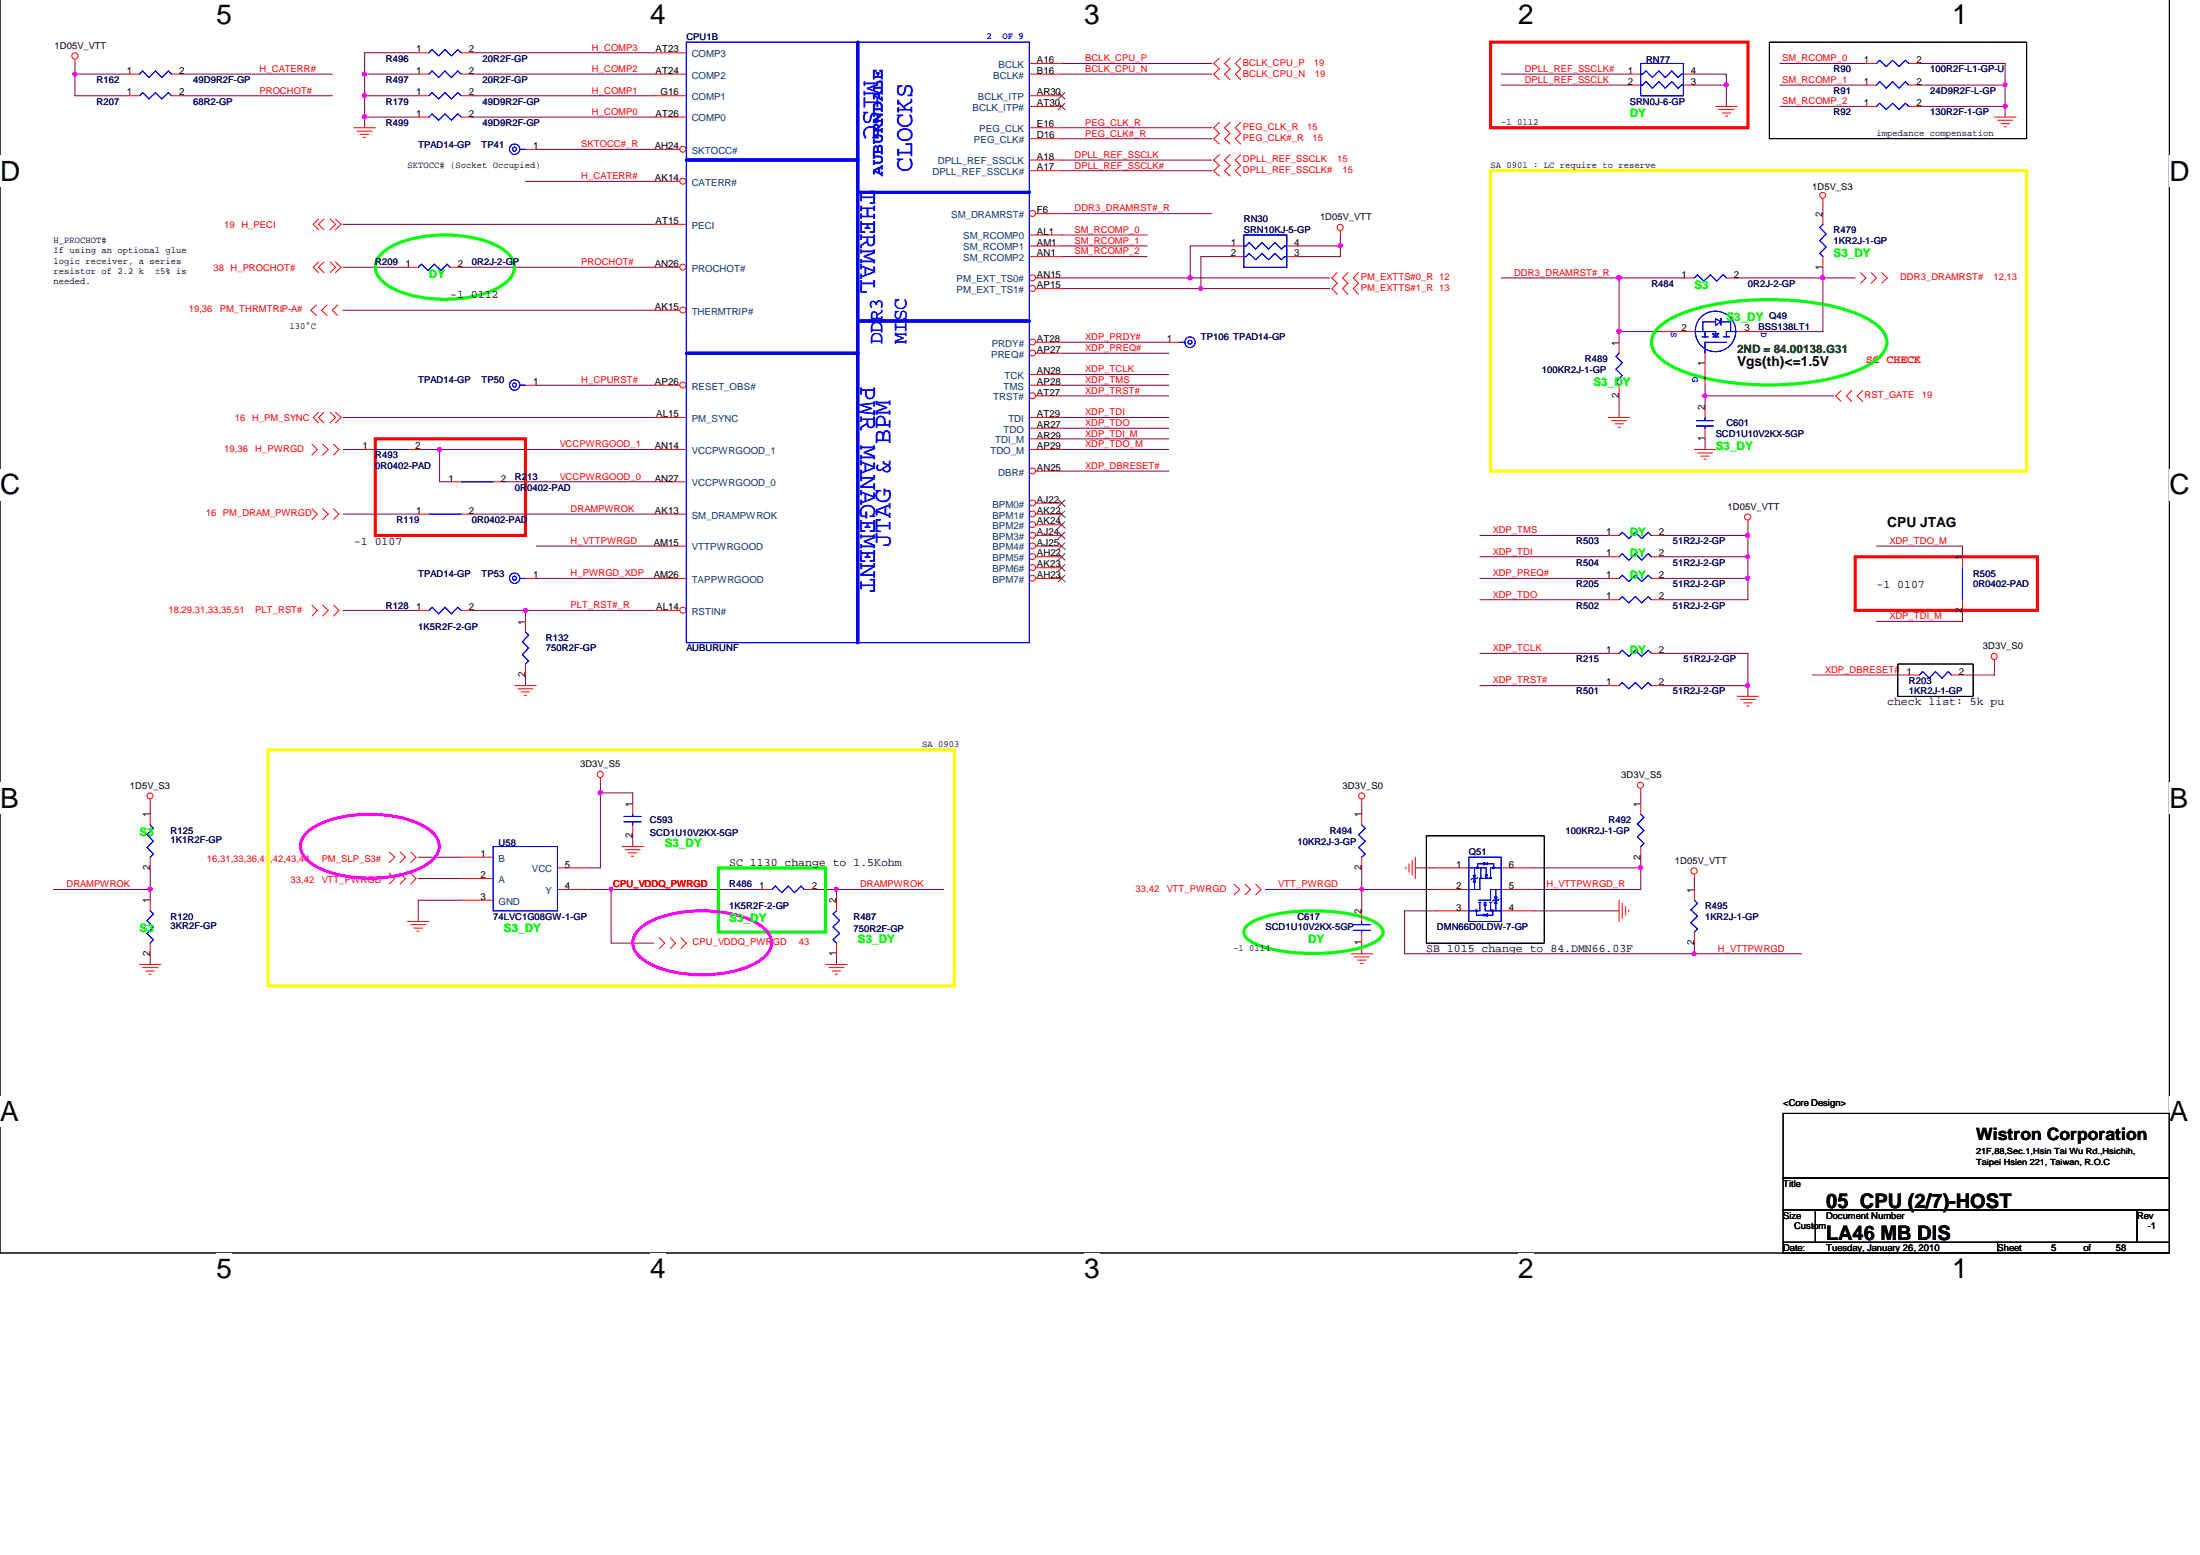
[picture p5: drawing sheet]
<svg xmlns="http://www.w3.org/2000/svg" width="297mm" height="210mm" viewBox="0 0 297 210" stroke-linecap="round" stroke-linejoin="round" font-family="sans-serif">
<path d="M0 -.1v169.2h292.9v-169.2" fill="none" stroke="#000" stroke-width=".14"/>
<g fill="#fff">
<path d="M29.3 -.1h2.1v4.2h-2.1z"/>
<path d="M29.3 169.1h2.1v4.3h-2.1z"/>
<path d="M87.8 -.1h2.1v4.2h-2.1z"/>
<path d="M87.8 169.1h2.1v4.3h-2.1z"/>
<path d="M146.4 -.1h2.1v4.2h-2.1z"/>
<path d="M146.4 169.1h2.1v4.3h-2.1z"/>
<path d="M205 -.1h2.1v4.2h-2.1z"/>
<path d="M205 169.1h2.1v4.3h-2.1z"/>
<path d="M263.6 -.1h2.1v4.2h-2.1z"/>
<path d="M263.6 169.1h2.1v4.3h-2.1z"/>
<path d="M0 21h2.8v4.2h-2.8z"/>
<path d="M292.9 21h2.8v4.2h-2.8z"/>
<path d="M0 63.3h2.8v4.2h-2.8z"/>
<path d="M292.9 63.3h2.8v4.2h-2.8z"/>
<path d="M0 105.6h2.5v4.3h-2.5z"/>
<path d="M292.9 105.6h2.5v4.3h-2.5z"/>
<path d="M0 147.9h2.5v4.3h-2.5z"/>
<path d="M292.9 147.9h2.5v4.3h-2.5z"/>
</g>
<g fill="none" stroke="#800040" stroke-width=".14">
<path d="M10.1 8.6v4.3h7.3M10.1 10h7.3M24.6 10h20.3M24.6 12.9h20.3M49.2 10h7.3M49.2 12.9h7.3M49.2 15.8h7.3M56.5 7.1h-7.3v10.1M63.7 10h24.6M63.7 7.1h24.6M63.7 12.9h24.6M63.7 15.8h24.6"/>
<path d="M143.3 17.2h20.3M143.3 8.6h20.3M143.3 10h20.3M143.3 18.7h20.3M202.7 10h17.3M202.7 11.5h17.3M228.8 10h4.3v4.4M228.8 11.5h4.3M240.3 8.6h11.6M240.3 11.5h11.6M240.3 14.4h11.6M259.2 8.6h11.5v7.2"/>
<path d="M259.2 11.5h11.5M259.2 14.4h11.5M46.3 36.1h8.7M46.3 30.3h42M62.3 36.1h26M71 24.5h17.3M72.4 20.2h15.9M143.3 33.2h11.6M143.3 21.6h20.3M143.3 23h20.3M143.3 37.5h36.2M143.3 34.6h11.6"/>
<path d="M143.3 39h36.2M143.3 28.8h20.3M143.3 31.7h11.6M166.5 33.2h-5.8v4.3M166.5 34.6h-4.4v4.4M175.2 33.2h5.8M181 31.7v2.9h-5.8M202.7 37.5h24.6M218.6 37.5v8.7M234.5 37.5h16M246.1 36.1v8.7h-7.2M246.1 27.4v1.4"/>
<path d="M46.3 56.4h42M46.3 41.9h42M72.4 52h15.9M143.3 53.4h14.5M143.3 52h14.5M143.3 59.2h14.5M143.3 56.4h14.5M143.3 46.2h14.5M143.3 50.6h14.5M143.3 57.8h14.5M143.3 47.7h14.5M218.6 53.4v3"/>
<path d="M218.6 44.8h5.8M230.2 53.4h17.4M230.2 52v2.9M230.2 59.2v1.5M46.3 60.7h2.9M46.3 69.4h10.2M56.5 60.7h31.8M59.4 60.7v4.3h1.4M63.7 69.4h24.6M68 65h20.3M72.4 73.7h15.9M72.4 78.1h15.9"/>
<path d="M143.3 60.7h14.5M143.3 63.6h14.5M199.8 75.2h17.4M199.8 72.3h17.4M199.8 78.1h17.4M224.4 75.2h11.6M224.4 72.3h11.6M224.4 78.1h11.6M236 70.8v10.2h-11.6M253.4 73.7h11.6v1.5M46.3 82.4h10.2M63.7 82.4h24.6"/>
<path d="M71 82.4v1.5M71 91.1v1.5M199.8 88.2h17.4M199.8 81h17.4M199.8 92.6h17.4M224.4 88.2h11.6v5.8M224.4 92.6h11.6M244.7 91.1h13M265 82.4v1.5h-11.6M269.3 89.6v1.5h-4.3M20.3 108.5v1.4M20.3 117.2v4.3"/>
<path d="M56.5 115.7h5.8M56.5 118.6h5.8M81.1 105.6v11.6h-1.5M81.1 107h4.3v1.5M85.4 112.8v1.5M183.9 108.5v1.4M183.9 117.2v5.8M191.1 117.2h2.9M207.1 117.2h14.4M221.5 115.7v4.4h-14.4M221.5 107v1.5M228.8 118.6v1.5"/>
<path d="M7.2 120.1h13.1M20.3 128.7v1.5M62.3 121.5h-5.8v2.9M79.6 120.1h23.2M82.5 120.1v7.2h5.8M110 120.1h17.4M112.9 120.1v1.4M112.9 128.7v1.5M170.9 120.1h23.1M183.9 127.3v1.4M194 123h-4.3v5.7h53.5M207.1 123h11.5"/>
<path d="M228.8 127.3v1.4"/>
</g>
<g fill="#f0f" stroke="#f0f" stroke-width=".14">
<circle cx="10.1" cy="10" r=".26"/>
<circle cx="235.9" cy="72.3" r=".27"/>
<circle cx="49.2" cy="12.9" r=".29"/>
<circle cx="49.2" cy="10" r=".27"/>
<circle cx="59.3" cy="60.7" r=".27"/>
<circle cx="162.1" cy="39" r=".26"/>
<circle cx="49.2" cy="15.8" r=".29"/>
<circle cx="70.9" cy="82.4" r=".27"/>
<circle cx="270.7" cy="14.3" r=".27"/>
<circle cx="235.9" cy="78.1" r=".27"/>
<circle cx="270.7" cy="11.4" r=".26"/>
<circle cx="235.9" cy="92.5" r=".27"/>
<circle cx="181" cy="33.2" r=".27"/>
<circle cx="20.3" cy="120" r=".27"/>
<circle cx="236" cy="75.2" r=".26"/>
<circle cx="160.7" cy="37.5" r=".29"/>
<circle cx="228.7" cy="128.7" r=".27"/>
<circle cx="183.9" cy="120" r=".26"/>
<circle cx="221.5" cy="117.1" r=".27"/>
<circle cx="81" cy="107" r=".29"/>
<circle cx="112.9" cy="120" r=".26"/>
<circle cx="218.6" cy="37.5" r=".29"/>
<circle cx="246.1" cy="37.5" r=".29"/>
<circle cx="218.6" cy="44.7" r=".29"/>
<circle cx="230.2" cy="53.4" r=".27"/>
<circle cx="82.5" cy="120" r=".26"/>
<circle cx="233.1" cy="11.4" r=".27"/>
</g>
<g fill="none" stroke="#f00" stroke-width=".14">
<path d="M10.1 8v.6M17.4 12.9h1.4M23.2 12.9h1.4M47.8 17.2h2.9M48.2 17.7h2M48.6 18.1h1.2M49.1 18.6h.3M164.6 16.5l-.7 .7 .7 .8-.7 .7 .7 .7M164.6 7.8l-.7 .8 .7 .7-.7 .7 .7 .8M166.1 16.5l-.7 .7 .7 .8-.7 .7 .7 .7M166.1 7.8l-.7 .8 .7 .7-.7 .7 .7 .8M167.5 16.5l-.7 .7 .7 .8-.7 .7 .7 .7"/>
<path d="M167.5 7.8l-.7 .8 .7 .7-.7 .7 .7 .8M231.6 14.4h2.9M232.1 14.8h2M232.5 15.3h1.2M233 15.7h.3M269.3 15.8h2.9M269.7 16.2h2M270.2 16.7h1.1M270.6 17.1h.3M43 35.4l-.7 .7 .7 .7M43 29.6l-.7 .7 .7 .7M43.7 35.4l-.7 .7 .7 .7"/>
<path d="M43.7 29.6l-.7 .7 .7 .7M44.6 35.4l.7 .7-.7 .7M44.6 29.6l.7 .7-.7 .7M45.3 35.4l.8 .7-.8 .7M45.3 29.6l.8 .7-.8 .7M139 33.2h4.3M139 34.6h4.3M164.6 20.9l-.7 .7 .7 .7-.7 .7 .7 .8M166.1 20.9l-.7 .7 .7 .7-.7 .7 .7 .8M167.5 20.9l-.7 .7 .7 .7-.7 .7 .7 .8M180.6 36.8l-.8 .7 .8 .7-.8 .8 .8 .7M181 31.2v.5"/>
<path d="M182 36.8l-.7 .7 .7 .7-.7 .8 .7 .7M183.4 36.8l-.7 .7 .7 .7-.7 .8 .7 .7M246.1 26.8v.6M246.1 28.8v1.5M246.1 34.6v1.5M251.2 36.8l.7 .7-.7 .7M252.6 36.8l.8 .7-.8 .7M254.1 36.8l.7 .7-.7 .7M42.1 60l.7 .7-.7 .7M42.7 41.2l-.7 .7 .7 .7M43 55.6l-.7 .8 .7 .7M43.6 60l.7 .7-.7 .7"/>
<path d="M43.7 55.6l-.7 .8 .7 .7M44.2 41.2l-.8 .7 .8 .7M44.6 55.6l.7 .8-.7 .7M45 60l.8 .7-.8 .7M45.3 55.6l.8 .8-.8 .7M45.6 41.2l-.7 .7 .7 .7M71 52h1.4M157.8 46.2h1.5M217.2 56.4h2.8M217.6 56.8h2M218.1 57.2h1.1M218.5 57.7h.3"/>
<path d="M248.6 52.7l-.7 .7 .7 .8M250 52.7l-.7 .7 .7 .8M251.5 52.7l-.8 .7 .8 .8M42.1 68.7l.7 .7-.7 .7M43.6 68.7l.7 .7-.7 .7M45 68.7l.8 .7-.8 .7M56.5 69.4h1.4M62.3 69.4h1.4M217.2 78.1h1.4M223 78.1h1.4M228.8 60.7h2.8M229.2 61.1h2"/>
<path d="M229.6 61.6h1.2M230 62h.3M236 70.2v.6M42.1 81.7l.7 .7-.7 .8M43.6 81.7l.7 .7-.7 .8M45 81.7l.8 .7-.8 .8M69.5 92.6h2.9M69.9 93h2.1M70.4 93.4h1.1M70.8 93.9h.3M234.5 94h2.9M235 94.4h2"/>
<path d="M235.4 94.9h1.2M235.8 95.3h.3M269.3 89.1v.5M20.3 107.9v.6M52.5 117.9l.8 .7-.8 .8M52.5 115l.8 .7-.8 .7M54 117.9l.7 .7-.7 .8M54 115l.7 .7-.7 .7M55.5 115l.7 .7-.7 .7M55.5 117.9l.7 .7-.7 .8M81.1 105v.6M84 114.3h2.9"/>
<path d="M84.4 114.7h2M84.8 115.1h1.2M85.3 115.6h.3M166.6 119.4l.8 .7-.8 .7M168.1 119.4l.7 .7-.7 .7M169.5 119.4l.8 .7-.8 .7M183.9 107.9v.6M189.8 117v.3M190.2 116.6v1.1M190.7 116.1v2.1M191.1 115.7v2.9M221.5 106.4v.6"/>
<path d="M228.8 118v.6M18.8 130.2h2.9M19.3 130.6h2M19.7 131.1h1.1M20.1 131.5h.3M55 124.4h2.9M55.5 124.8h2M55.9 125.3h1.1M56.3 125.7h.3M89 126.6l.7 .7-.7 .7M90.5 126.6l.7 .7-.7 .7M91.9 126.6l.8 .7-.8 .7"/>
<path d="M111.5 130.2h2.9M111.9 130.6h2.1M112.4 131.1h1.1M112.8 131.5h.3M182.4 128.7h2.9M182.8 129.2h2.1M183.3 129.6h1.1M183.7 130.1h.3M218.6 121.5v2.9M219 121.9v2.1M219.5 122.4v1.1M219.9 122.8v.3"/>
<circle cx="10.1" cy="7.5" r=".43"/>
<circle cx="180.9" cy="30.7" r=".42"/>
<circle cx="246.1" cy="26.4" r=".4"/>
<circle cx="236" cy="69.8" r=".42"/>
<circle cx="269.2" cy="88.6" r=".42"/>
<circle cx="20.3" cy="107.4" r=".4"/>
<circle cx="81" cy="104.5" r=".42"/>
<circle cx="183.9" cy="107.4" r=".42"/>
<circle cx="221.5" cy="106" r=".42"/>
<circle cx="228.7" cy="117.6" r=".43"/>
</g>
<path d="M238.9 5.7h34.7v13h-34.7zM256.2 89.6h10.2v4.4h-10.2zM192.6 112.8h15.9v14.5h-15.9zM240.7 150.3h52.2v8.7h-52.2zM240.7 159h52.2v4.3h-52.2zM240.7 163.3h4.4v4.4h-4.4zM240.7 167.7h29v1.4h-29zM245.1 163.3h43.4v4.4h-43.4zM269.7 167.7h23.2v1.4h-23.2zM288.5 163.3h4.4v4.4h-4.4z" fill="none" stroke="#000" stroke-width=".14"/>
<path d="M201.3 23h72.3v40.6h-72.3zM36.2 101.2h92.7v31.9h-92.7z" fill="none" stroke="#ff0" stroke-width=".42"/>
<path d="M51.5 34.2a10.5 10.5 0 0 1 5.9-2.3 17.5 17.5 0 0 1 9.8 1.3 3.8 3.8 0 0 1 2.3 2.8 3.1 3.1 0 0 1-1.6 2.4 15.3 15.3 0 0 1-9.2 2 13.1 13.1 0 0 1-6.5-2 2.83 2.83 0 0 1-1.4-3l.3-.6zM223.9 44.2a13.6 13.6 0 0 1 6.4-2.9 39.3 39.3 0 0 1 19.8 .8 8.9 8.9 0 0 1 4.2 2.8 2.42 2.42 0 0 1-.5 3.2 13.8 13.8 0 0 1-6.4 3 38.9 38.9 0 0 1-19.8-.8 9 9 0 0 1-4.2-2.8 2.43 2.43 0 0 1 .5-3.3zM97 117.2h14.5v8.6h-14.5zM168.3 125a9.6 9.6 0 0 1 5.1-1.8 26.7 26.7 0 0 1 11 .7 3.8 3.8 0 0 1 2.2 1.5 1.28 1.28 0 0 1-.7 1.6 15.2 15.2 0 0 1-7.2 1.7 21.7 21.7 0 0 1-9.3-1.3 2.11 2.11 0 0 1-1.5-1.6l.1-.4z" fill="none" stroke="#0f0" stroke-width=".42"/>
<path d="M201.3 5.7h34.7v11.5h-34.7zM50.7 59.2h20.3v13.1h-20.3zM250.5 75.2h24.6v7.2h-24.6z" fill="none" stroke="#f00" stroke-width=".42"/>
<path d="M41.4 112.4a10.5 10.5 0 0 1 5.8-2.3 17.4 17.4 0 0 1 9.8 1.3 3.8 3.8 0 0 1 2.3 2.8 3 3 0 0 1-1.5 2.4 15.3 15.3 0 0 1-9.3 1.9 13.2 13.2 0 0 1-6.4-1.9 2.79 2.79 0 0 1-1.4-3l.3-.6zM86.3 125.4a10.5 10.5 0 0 1 5.8-2.3 17.4 17.4 0 0 1 9.8 1.3 3.8 3.8 0 0 1 2.3 2.9 3 3 0 0 1-1.5 2.3 15.3 15.3 0 0 1-9.3 1.9 13.2 13.2 0 0 1-6.5-1.9 2.79 2.79 0 0 1-1.4-3l.3-.6z" fill="none" stroke="#f0f" stroke-width=".42"/>
<g fill="none" stroke="#00f" stroke-width=".14">
<path d="M18.8 12.9l.5-.4 .8 .8 .9-.8 .8 .8 .9-.8 .5 .4M246.1 30.3l-.4 .4 .8 .9-.8 .9 .8 .8-.8 .9 .4 .4M70.2 52h.8M159.3 46.2h.7M57.9 69.4h4.4M218.6 78.1l.4-.4 .9 .8 .9-.8 .9 .8 .8-.8 .5 .4"/>
<circle cx="69.5" cy="52" r=".27"/>
<circle cx="69.5" cy="52" r=".7"/>
<circle cx="160.7" cy="46.2" r=".71"/>
<circle cx="160.7" cy="46.2" r=".27"/>
</g>
<circle cx="139.4" cy="28.8" r=".42" fill="#fff" stroke="#f00" stroke-width=".14"/>
<path d="M139 10h4.3M139 8.6h4.3M139 14.4h4.3M139 12.9h4.3M139 18.7h4.3M139 17.2h4.3M139 31.7h4.3M139 23h4.3M139 21.6h4.3M139.9 28.8h3.4" fill="none" stroke="#f00" stroke-width=".14"/>
<path d="M142.9 13.9l.9 .9M142.9 12.5l.9 .9M143.8 13.9l-.9 .9M143.8 12.5l-.9 .9" fill="none" stroke="#804000" stroke-width=".14"/>
<circle cx="92.2" cy="24.5" r=".42" fill="#fff" stroke="#f00" stroke-width=".14"/>
<path d="M88.3 7.1h4.4M88.3 24.5h3.5M88.3 30.3h4.4" fill="none" stroke="#f00" stroke-width=".14"/>
<circle cx="92.2" cy="36.1" r=".42" fill="#fff" stroke="#f00" stroke-width=".14"/>
<path d="M88.3 36.1h3.5" fill="none" stroke="#f00" stroke-width=".14"/>
<circle cx="92.2" cy="41.9" r=".42" fill="#fff" stroke="#f00" stroke-width=".14"/>
<path d="M88.3 41.9h3.5" fill="none" stroke="#f00" stroke-width=".14"/>
<circle cx="92.2" cy="52" r=".42" fill="#fff" stroke="#f00" stroke-width=".14"/>
<path d="M88.3 52h3.5M88.3 60.7h4.4M88.3 65h4.4M88.3 69.4h4.4M88.3 73.7h4.4" fill="none" stroke="#f00" stroke-width=".14"/>
<circle cx="92.2" cy="82.4" r=".42" fill="#fff" stroke="#f00" stroke-width=".14"/>
<path d="M88.3 82.4h3.5" fill="none" stroke="#f00" stroke-width=".14"/>
<circle cx="139.4" cy="37.5" r=".42" fill="#fff" stroke="#f00" stroke-width=".14"/>
<path d="M139.9 37.5h3.4" fill="none" stroke="#f00" stroke-width=".14"/>
<circle cx="139.4" cy="38.9" r=".42" fill="#fff" stroke="#f00" stroke-width=".14"/>
<path d="M139.9 39h3.4" fill="none" stroke="#f00" stroke-width=".14"/>
<circle cx="139.4" cy="46.2" r=".42" fill="#fff" stroke="#f00" stroke-width=".14"/>
<path d="M139.9 46.2h3.4" fill="none" stroke="#f00" stroke-width=".14"/>
<circle cx="139.4" cy="47.7" r=".42" fill="#fff" stroke="#f00" stroke-width=".14"/>
<path d="M139 50.6h4.3M139 52h4.3M139.9 47.7h3.4" fill="none" stroke="#f00" stroke-width=".14"/>
<circle cx="139.4" cy="53.4" r=".42" fill="#fff" stroke="#f00" stroke-width=".14"/>
<path d="M139 56.4h4.3M139 57.8h4.3M139 59.2h4.3M139.9 53.4h3.4M139 60.7h4.3" fill="none" stroke="#f00" stroke-width=".14"/>
<circle cx="139.4" cy="63.6" r=".42" fill="#fff" stroke="#f00" stroke-width=".14"/>
<path d="M139.9 63.6h3.4" fill="none" stroke="#f00" stroke-width=".14"/>
<circle cx="139.4" cy="67.9" r=".42" fill="#fff" stroke="#f00" stroke-width=".14"/>
<path d="M139.9 67.9h3.4" fill="none" stroke="#f00" stroke-width=".14"/>
<path d="M142.9 67.5l.9 .9M143.8 67.5l-.9 .9" fill="none" stroke="#804000" stroke-width=".14"/>
<circle cx="139.4" cy="69.4" r=".42" fill="#fff" stroke="#f00" stroke-width=".14"/>
<path d="M139.9 69.4h3.4" fill="none" stroke="#f00" stroke-width=".14"/>
<path d="M142.9 69l.9 .9M143.8 69l-.9 .9" fill="none" stroke="#804000" stroke-width=".14"/>
<circle cx="139.4" cy="70.8" r=".42" fill="#fff" stroke="#f00" stroke-width=".14"/>
<path d="M139.9 70.8h3.4" fill="none" stroke="#f00" stroke-width=".14"/>
<path d="M142.9 70.4l.9 .9M143.8 70.4l-.9 .9" fill="none" stroke="#804000" stroke-width=".14"/>
<circle cx="139.4" cy="72.3" r=".42" fill="#fff" stroke="#f00" stroke-width=".14"/>
<path d="M139.9 72.3h3.4" fill="none" stroke="#f00" stroke-width=".14"/>
<path d="M142.9 71.9l.9 .8M143.8 71.9l-.9 .8" fill="none" stroke="#804000" stroke-width=".14"/>
<circle cx="139.4" cy="73.7" r=".42" fill="#fff" stroke="#f00" stroke-width=".14"/>
<path d="M139.9 73.7h3.4" fill="none" stroke="#f00" stroke-width=".14"/>
<path d="M142.9 73.3l.9 .9M143.8 73.3l-.9 .9" fill="none" stroke="#804000" stroke-width=".14"/>
<circle cx="139.4" cy="75.1" r=".42" fill="#fff" stroke="#f00" stroke-width=".14"/>
<path d="M139.9 75.2h3.4" fill="none" stroke="#f00" stroke-width=".14"/>
<path d="M142.9 74.7l.9 .9M143.8 74.7l-.9 .9" fill="none" stroke="#804000" stroke-width=".14"/>
<circle cx="139.4" cy="76.6" r=".42" fill="#fff" stroke="#f00" stroke-width=".14"/>
<path d="M139.9 76.6h3.4" fill="none" stroke="#f00" stroke-width=".14"/>
<path d="M142.9 76.2l.9 .9M143.8 76.2l-.9 .9" fill="none" stroke="#804000" stroke-width=".14"/>
<circle cx="139.4" cy="78.1" r=".42" fill="#fff" stroke="#f00" stroke-width=".14"/>
<path d="M88.3 10h4.4M88.3 12.9h4.4M88.3 15.8h4.4M88.3 56.4h4.4M88.3 78.1h4.4M139.9 78.1h3.4" fill="none" stroke="#f00" stroke-width=".14"/>
<path d="M142.9 77.7l.9 .8M143.8 77.7l-.9 .8" fill="none" stroke="#804000" stroke-width=".14"/>
<circle cx="92.2" cy="20.1" r=".42" fill="#fff" stroke="#f00" stroke-width=".14"/>
<g fill="none" stroke="#f00" stroke-width=".14">
<path d="M17.4 10h1.4M23.2 10h1.4M56.5 10h1.4M56.5 12.9h1.4M56.5 15.8h1.4M56.5 7.1h1.4M62.3 10h1.4M62.3 12.9h1.4M62.3 15.8h1.4M62.3 7.1h1.4M220 11.5h1.5M220 10h1.5"/>
<path d="M227.3 11.5h1.5M227.3 10h1.5M251.9 11.5h1.5M251.9 8.6h1.5M251.9 14.4h1.5M257.7 11.5h1.5M257.7 8.6h1.5M257.7 14.4h1.5M55 36.1h1.5M60.8 36.1h1.5M71 20.2h1.4M88.3 20.2h3.5"/>
<path d="M166.5 33.2h1.4M166.5 34.6h1.4M173.7 33.2h1.5M173.7 34.6h1.5M227.3 37.5h1.5M233.1 37.5h1.4M218.6 46.2v1.5M218.6 52v1.4M224.4 44.8h4.4M230.2 47.7v4.3M230.2 54.9v1.5M230.2 57.8v1.4"/>
<path d="M234.5 44.8h4.4M49.2 60.7h1.5M55 60.7h1.5M60.8 65h1.5M66.6 65h1.4M71 78.1h1.4M217.2 75.2h1.4M217.2 72.3h1.4M223 75.2h1.4M223 72.3h1.4M265 75.2v1.4M56.5 82.4h1.4"/>
<path d="M62.3 82.4h1.4M71 83.9v1.4M71 89.6v1.5M217.2 88.2h1.4M217.2 92.6h1.4M217.2 81h1.4M223 88.2h1.4M223 92.6h1.4M223 81h1.4M257.7 91.1h1.5M263.5 91.1h1.5M265 81v1.4"/>
<path d="M20.3 109.9v1.5M20.3 115.7v1.5M62.3 115.7h4.3M62.3 118.6h4.3M75.3 117.2h4.3M85.4 108.5v1.4M85.4 111.4v1.4M183.9 109.9v1.5M183.9 115.7v1.5M194 117.2h4.3M202.7 117.2h4.4M221.5 108.5v1.4"/>
<path d="M221.5 114.3v1.4M20.3 121.5v1.5M20.3 127.3v1.4M62.3 121.5h4.3M75.3 120.1h4.3M102.8 120.1h1.4M108.6 120.1h1.4M112.9 121.5v1.5M112.9 127.3v1.4M183.9 123v1.4M183.9 125.8v1.5M194 120.1h4.3"/>
<path d="M194 123h4.3M202.7 120.1h4.4M202.7 123h4.4M228.8 120.1v1.4M228.8 125.8v1.5"/>
</g>
<g fill="none" stroke="#00f" stroke-width=".14">
<path d="M18.8 10l.5-.4 .8 .9 .9-.9 .8 .9 .9-.9 .5 .4M57.9 12.9l.4-.4 .9 .8 .9-.8 .9 .8 .8-.8 .5 .4M57.9 15.8l.4-.4 .9 .8 .9-.8 .9 .8 .8-.8 .5 .4M57.9 10l.4-.4 .9 .9 .9-.9 .9 .9 .8-.9 .5 .4M57.9 7.1l.4-.4 .9 .8 .9-.8 .9 .8 .8-.8 .5 .4M92.7 5.7h46.3v81.1h-46.3zM221.5 8.6h5.8v4.3h-5.8zM221.5 10h.3l.4-.4 .9 .9 .9-.9 .8 .9 .9-.9 .9 .9 .4-.5h.3M221.5 11.5h.3l.4-.5 .9 .9 .9-.9 .8 .9 .9-.9 .9 .9 .4-.4h.3M253.4 11.5l.4-.5 .9 .9 .8-.9 .9 .9 .9-.9 .4 .5M253.4 8.6l.4-.5 .9 .9 .8-.9 .9 .9 .9-.9 .4 .5M253.4 14.4l.4-.5 .9 .9 .8-.9 .9 .9 .9-.9 .4 .5"/>
<path d="M56.5 36.1l.4-.4 .9 .8 .8-.8 .9 .8 .9-.8 .4 .4M70.2 20.2h.8M167.9 31.7h5.8v4.4h-5.8zM167.9 33.2h.3l.5-.5 .8 .9 .9-.9 .9 .9 .8-.9 .9 .9 .4-.4h.3M167.9 34.6h.3l.5-.4 .8 .9 .9-.9 .9 .9 .8-.9 .9 .9 .4-.5h.3M228.8 37.5l.4-.4 .8 .8 .9-.8 .9 .8 .9-.8 .4 .4M218.6 47.7l-.4 .4 .8 .9-.8 .8 .8 .9-.8 .9 .4 .4M228.8 44.8h2.8v.7M229 57.5h2.4M229 56.8h2.4M229.8 45.5h.8M230.2 44.8v.7"/>
<path d="M230.2 56.4v.4M230.2 57.5v.3M231.2 45.5h.9M231.2 45.1h.9l-.5 .4zM231.6 43l.8 .4-.8 .5zM231.6 43.4h-1.7v1.4M232.4 43.4h1.3v1.4M232.4 43v.9M232.7 45.5h.8M233.1 46.2h-2.9v1.5M234.5 44.8h-1.4v.7M50.7 60.7h4.3"/>
<path d="M62.3 65h4.3M70.2 78.1h.8M218.6 75.2l.4-.5 .9 .9 .9-.9 .9 .9 .8-.9 .5 .5M218.6 72.3l.4-.4 .9 .8 .9-.8 .9 .8 .8-.8 .5 .4M265 76.6v4.4M57.9 82.4l.4-.4 .9 .9 .9-.9 .9 .9 .8-.9 .5 .4M71 85.3l.4 .4-.9 .9 .9 .9-.9 .9 .9 .8-.4 .4M218.6 88.2l.4-.4 .9 .8 .9-.8 .9 .8 .8-.8 .5 .4M218.6 92.6l.4-.5 .9 .9 .9-.9 .9 .9 .8-.9 .5 .5M218.6 81l.4-.5 .9 .9 .9-.9 .9 .9 .8-.9 .5 .5M259.2 91.1l.4-.5 .9 .9 .8-.9 .9 .9 .9-.9 .4 .5M20.3 111.4l.4 .4-.8 .9 .8 .9-.8 .8 .8 .9-.4 .4"/>
<path d="M66.6 114.3h8.7v8.7h-8.7zM84.2 110.2h2.4M84.2 110.9h2.4M85.4 109.9v.3M85.4 110.9v.5M183.9 111.4l.4 .4-.9 .9 .9 .9-.9 .8 .9 .9-.4 .4M198.3 115.7h4.4v8.7h-4.4zM198.3 117.2h2.4v1.3M198.9 118.2h.3l-.1 .4zM199.1 117.2v1M199.1 119.1v1M199.1 118.6l.1 .5h-.3z"/>
<path d="M199.5 117.2v-.6h2.2v.6M199.5 118.5l-.2 .1h-.5l-.2 .2M199.8 118.5h.3M199.9 117.2v1.3M200.4 116.4l.4 .2-.4 .1zM200.5 118h.3l-.1 .5zM200.5 118.5h.3M200.8 116.4v.3M201.1 118.5h.3M201.4 118.6h-1.6v1.5h-1.5M202.7 117.2h-1.4v1.3M221.5 109.9l.5 .4-.9 .9 .9 .9-.9 .9 .9 .8-.5 .5"/>
<path d="M20.3 123l.4 .4-.8 .9 .8 .8-.8 .9 .8 .8-.4 .5M104.2 120.1l.5-.5 .8 .9 .9-.9 .9 .9 .9-.9 .4 .5M112.9 123l-.4 .4 .9 .9-.9 .8 .9 .9-.9 .8 .4 .5M182.7 125.6h2.3M182.7 124.8h2.3M183.9 124.4v.4M183.9 125.6v.2M199.3 123v.5h2.2v-.5M199.6 121.8h.3M199.8 121.8v1.2h-1.5M200.4 123.5l.4-.1v.3zM200.4 123.4v.3"/>
<path d="M200.4 121.8h.3M200.5 121.8v1.2h2.2M200.5 121.8l.2 .4h-.3zM201.1 121.8h.3M201.3 121.8v1.2M201.8 121.1h.3l-.1 .4zM202 120.1v1M202 121.9v1.1M202 121.5l.1 .4h-.3zM202.4 121.3l-.1 .2h-.6l-.2 .1M202.7 120.1h-1.4v1.4h-1.7M228.8 121.5l.4 .4-.9 .9 .9 .9-.9 .9 .9 .8-.4 .4"/>
<circle cx="69.5" cy="20.1" r=".27"/>
<circle cx="69.5" cy="20.1" r=".7"/>
<circle cx="231.6" cy="44.7" r="2.74"/>
<circle cx="69.5" cy="78.1" r=".27"/>
<circle cx="69.5" cy="78" r=".7"/>
</g>
<path d="M115.8 5.7v81.1M92.7 21.6h23.1M115.8 26h23.2M92.7 47.7h23.1M115.8 43.3h23.2" fill="none" stroke="#00f" stroke-width=".42"/>
<g fill="#00f" stroke="#00f" stroke-width=".14">
<path d="M201.6 117.1l.2 .1-.2 .1z" fill-rule="evenodd"/>
<path d="M199.4 117.1h.2v.1h-.2z" fill-rule="evenodd"/>
<path d="M199.3 122.8l.2 .1-.2 .1z" fill-rule="evenodd"/>
<path d="M201.4 122.8l.2 .1-.1 .1z" fill-rule="evenodd"/>
<path d="M201.6 117.1l.2 .1-.2 .1z" fill-rule="evenodd"/>
<path d="M199.4 117.1h.2v.1h-.2z" fill-rule="evenodd"/>
<path d="M199.3 122.8l.2 .1-.2 .1z" fill-rule="evenodd"/>
<path d="M201.4 122.8l.2 .1-.1 .1z" fill-rule="evenodd"/>
</g>
<g fill="#f0f" stroke="#f0f" stroke-width=".14">
<circle cx="10.1" cy="10" r=".26"/>
<circle cx="235.9" cy="72.3" r=".27"/>
<circle cx="49.2" cy="12.9" r=".29"/>
<circle cx="49.2" cy="10" r=".27"/>
<circle cx="59.3" cy="60.7" r=".27"/>
<circle cx="162.1" cy="39" r=".26"/>
<circle cx="49.2" cy="15.8" r=".29"/>
<circle cx="70.9" cy="82.4" r=".27"/>
<circle cx="270.7" cy="14.3" r=".27"/>
<circle cx="235.9" cy="78.1" r=".27"/>
<circle cx="270.7" cy="11.4" r=".26"/>
<circle cx="235.9" cy="92.5" r=".27"/>
<circle cx="181" cy="33.2" r=".27"/>
<circle cx="20.3" cy="120" r=".27"/>
<circle cx="236" cy="75.2" r=".26"/>
<circle cx="160.7" cy="37.5" r=".29"/>
<circle cx="228.7" cy="128.7" r=".27"/>
<circle cx="183.9" cy="120" r=".26"/>
<circle cx="221.5" cy="117.1" r=".27"/>
<circle cx="81" cy="107" r=".29"/>
<circle cx="112.9" cy="120" r=".26"/>
<circle cx="218.6" cy="37.5" r=".29"/>
<circle cx="246.1" cy="37.5" r=".29"/>
<circle cx="218.6" cy="44.7" r=".29"/>
<circle cx="230.2" cy="53.4" r=".27"/>
<circle cx="82.5" cy="120" r=".26"/>
<circle cx="233.1" cy="11.4" r=".27"/>
</g>
<g font-size="3.8">
<text x="29.3" y="3.3">5</text>
<text x="87.8" y="3.3">4</text>
<text x="146.4" y="3.3">3</text>
<text x="205" y="3.3">2</text>
<text x="263.6" y="3.3">1</text>
<text x="0" y="24.4">D</text>
<text x="292.9" y="24.4">D</text>
<text x="0" y="66.7">C</text>
<text x="292.9" y="66.7">C</text>
<text x="0" y="109">B</text>
<text x="292.9" y="109">B</text>
<text x="0" y="151.3">A</text>
<text x="292.9" y="151.3">A</text>
<text x="29.3" y="172.5">5</text>
<text x="87.8" y="172.5">4</text>
<text x="146.4" y="172.5">3</text>
<text x="205" y="172.5">2</text>
<text x="263.6" y="172.5">1</text>
</g>
<g font-size="3.5" fill="#00f">
<text x="116.6" y="10.9" transform="rotate(90 116.6 10.9)">MISC</text>
<text x="123.1" y="23.2" transform="rotate(-90 123.1 23.2)">CLOCKS</text>
<text x="116.2" y="25.7" transform="rotate(90 116.2 25.7)">THERMAL</text>
<text x="116.2" y="52.2" transform="rotate(90 116.2 52.2)">PWR MANAGEMENT</text>
<text x="120.2" y="73.9" transform="rotate(-90 120.2 73.9)">JTAG &amp; BPM</text>
</g>
<g font-size="2.7" fill="#00f">
<text x="119.2" y="46.5" transform="rotate(-90 119.2 46.5)">DDR3</text>
<text x="122.4" y="46.5" transform="rotate(-90 122.4 46.5)">MISC</text>
</g>
<g font-size="2.7">
<text x="246.5" y="167.3">LA46 MB DIS</text>
<text x="246.5" y="163">05_CPU (2/7)-HOST</text>
</g>
<text font-size="2.3" fill="#00f" x="119.2" y="23.8" transform="rotate(-90 119.2 23.8)">AUBURNDALE</text>
<text font-size="2.3" x="266.8" y="153.9">Wistron Corporation</text>
<g font-size="1.9">
<text x="234.5" y="49.4">Vgs(th)&lt;=1.5V</text>
<text x="254.8" y="71.1">CPU JTAG</text>
</g>
<g font-size="1.6" fill="#0f0">
<text x="220" y="15.8">DY</text>
<text x="247.6" y="34.7">S3_DY</text>
<text x="57.9" y="37.6">DY</text>
<text x="228.8" y="39">S3</text>
<text x="233.1" y="43.4">S3_DY</text>
<text x="215.1" y="52">S3_DY</text>
<text x="231.6" y="60.7">S3_DY</text>
<text x="220" y="75.2">DY</text>
<text x="220" y="72.3">DY</text>
<text x="220" y="78.1">DY</text>
<text x="220" y="88.2">DY</text>
<text x="18.8" y="112.8">S3</text>
<text x="89.7" y="114.3">S3_DY</text>
<text x="18.8" y="125.9">S3</text>
<text x="68" y="125.9">S3_DY</text>
<text x="98.5" y="124.4">S3_DY</text>
<text x="115.8" y="127.3">S3_DY</text>
<text x="176.6" y="127.3">DY</text>
</g>
<g font-size="1.6">
<text x="60.8" y="40.2">-1 0112</text>
<text x="47.8" y="73.5">-1 0107</text>
<text x="253.4" y="79.3">-1 0107</text>
<text x="254.8" y="95.2">check list: 5k pu</text>
<text x="98.5" y="116.9">SC 1130 change to 1.5Kohm</text>
<text x="192.6" y="128.5">SB 1015 change to 84.DMN66.03F</text>
</g>
<text font-size="1.6" fill="#008000" x="234.5" y="47.7">2ND = 84.00138.G31</text>
<text font-size="1.6" fill="#f00" x="251.9" y="49">SC CHECK</text>
<g font-size="1.3" fill="#000080">
<text x="92.7" y="5.4">CPU1B</text>
<text x="13" y="11.2">R162</text>
<text x="26.1" y="11.2">49D9R2F-GP</text>
<text x="52.1" y="11.2">R497</text>
<text x="52.1" y="8.3">R496</text>
<text x="65.2" y="11.2">20R2F-GP</text>
<text x="65.2" y="8.3">20R2F-GP</text>
<text x="222.2" y="8.4">RN77</text>
<text x="247.6" y="9.8">R90</text>
<text x="260.6" y="9.8">100R2F-L1-GP-U</text>
<text x="13" y="14.1">R207</text>
<text x="26.1" y="14.1">68R2-GP</text>
<text x="52.1" y="14.1">R179</text>
<text x="52.1" y="17">R499</text>
<text x="65.2" y="14.1">49D9R2F-GP</text>
<text x="65.2" y="17">49D9R2F-GP</text>
<text x="220" y="14.1">SRN0J-6-GP</text>
<text x="247.6" y="12.7">R91</text>
<text x="247.6" y="15.6">R92</text>
<text x="260.6" y="12.7">24D9R2F-L-GP</text>
<text x="260.6" y="15.6">130R2F-1-GP</text>
<text x="56.5" y="19.9">TPAD14-GP</text>
<text x="65" y="19.9">TP41</text>
<text x="50.7" y="35.8">R209</text>
<text x="63.7" y="35.8">0R2J-2-GP</text>
<text x="167.9" y="30">RN30</text>
<text x="167.9" y="31.5">SRN10KJ-5-GP</text>
<text x="247.6" y="31.5">R479</text>
<text x="247.6" y="32.9">1KR2J-1-GP</text>
<text x="223" y="38.7">R484</text>
<text x="236" y="38.7">0R2J-2-GP</text>
<text x="162.1" y="45.9">TP106 TPAD14-GP</text>
<text x="237.4" y="44.5">BSS138LT1</text>
<text x="238.9" y="43.1">Q49</text>
<text x="56.5" y="51.7">TPAD14-GP</text>
<text x="65" y="51.7">TP50</text>
<text x="208.2" y="50.3">100KR2J-1-GP</text>
<text x="214" y="48.9">R489</text>
<text x="231.6" y="59">SCD1U10V2KX-5GP</text>
<text x="233.1" y="57.5">C601</text>
<text x="50.7" y="61.9">R493</text>
<text x="50.7" y="63.3">0R0402-PAD</text>
<text x="69.5" y="64.8">R213</text>
<text x="53.6" y="70.6">R119</text>
<text x="63.7" y="70.6">0R0402-PAD</text>
<text x="69.5" y="66.2">0R0402-PAD</text>
<text x="56.5" y="77.8">TPAD14-GP</text>
<text x="65" y="77.8">TP53</text>
<text x="212.8" y="76.3">R504</text>
<text x="212.8" y="73.5">R503</text>
<text x="225.8" y="76.3">51R2J-2-GP</text>
<text x="225.8" y="73.5">51R2J-2-GP</text>
<text x="266.4" y="77.8">R505</text>
<text x="52.1" y="82.1">R128</text>
<text x="212.8" y="79.3">R205</text>
<text x="212.8" y="82.1">R502</text>
<text x="225.8" y="79.3">51R2J-2-GP</text>
<text x="225.8" y="82.1">51R2J-2-GP</text>
<text x="266.4" y="79.3">0R0402-PAD</text>
<text x="56.5" y="85.1">1K5R2F-2-GP</text>
<text x="73.7" y="86.5">R132</text>
<text x="73.7" y="87.8">750R2F-GP</text>
<text x="92.7" y="87.9">AUBURUNF</text>
<text x="212.8" y="89.4">R215</text>
<text x="227.3" y="89.4">51R2J-2-GP</text>
<text x="212.8" y="93.7">R501</text>
<text x="225.8" y="93.7">51R2J-2-GP</text>
<text x="257.7" y="92.3">R203</text>
<text x="257.7" y="93.7">1KR2J-1-GP</text>
<text x="23" y="112.5">R125</text>
<text x="23" y="113.8">1K1R2F-GP</text>
<text x="87.8" y="111.1">C593</text>
<text x="87.8" y="112.8">SCD1U10V2KX-5GP</text>
<text x="179.5" y="112.5">R494</text>
<text x="211.4" y="112.5">100KR2J-1-GP</text>
<text x="217.2" y="111.1">R492</text>
<text x="67.3" y="114.1">U58</text>
<text x="98.5" y="119.8">R486</text>
<text x="175.2" y="114">10KR2J-3-GP</text>
<text x="198.3" y="115.5">Q51</text>
<text x="23" y="124.1">R120</text>
<text x="23" y="125.4">3KR2F-GP</text>
<text x="66.6" y="124.1">74LVC1G08GW-1-GP</text>
<text x="98.5" y="122.7">1K5R2F-2-GP</text>
<text x="115.2" y="124.1">R487</text>
<text x="115.2" y="125.9">750R2F-GP</text>
<text x="170.9" y="125.6">SCD1U10V2KX-5GP</text>
<text x="175.2" y="124.1">C617</text>
<text x="194" y="125.6">DMN66D0LDW-7-GP</text>
<text x="230.2" y="122.7">R495</text>
<text x="230.2" y="124.1">1KR2J-1-GP</text>
</g>
<g font-size="1.3" fill="#00f">
<text x="133.2" y="5.3">2</text>
<text x="135.3" y="5.3">OF 9</text>
<text x="225.6" y="44.8" transform="rotate(90 225.6 44.8)">S</text>
<text x="237.8" y="44.8" transform="rotate(90 237.8 44.8)">D</text>
<text x="228.5" y="50.9" transform="rotate(90 228.5 50.9)">G</text>
</g>
<g font-size="1.3">
<text x="7.4" y="6.6">1D05V_VTT</text>
<text x="17.1" y="10">1</text>
<text x="24.2" y="10">2</text>
<text x="56.2" y="10">1</text>
<text x="56.2" y="7.1">1</text>
<text x="63.3" y="10">2</text>
<text x="63.3" y="7.1">2</text>
<text x="88.5" y="7.1">AT23</text>
<text x="88.5" y="10">AT24</text>
<text x="140" y="10">B16</text>
<text x="140" y="8.5">A16</text>
<text x="219.8" y="10">1</text>
<text x="219.8" y="11.4">2</text>
<text x="228.3" y="11.4">3</text>
<text x="228.3" y="10">4</text>
<text x="251.6" y="11.4">1</text>
<text x="251.6" y="8.5">1</text>
<text x="258.7" y="11.4">2</text>
<text x="258.7" y="8.5">2</text>
<text x="17.1" y="12.9">1</text>
<text x="24.2" y="12.9">2</text>
<text x="56.2" y="12.9">1</text>
<text x="56.2" y="15.8">1</text>
<text x="63.3" y="12.9">2</text>
<text x="63.3" y="15.8">2</text>
<text x="88.5" y="15.8">AT26</text>
<text x="89.2" y="12.9">G16</text>
<text x="140" y="14.3">AT30</text>
<text x="140" y="12.9">AR30</text>
<text x="140" y="17.2">E16</text>
<text x="202.7" y="16.9">-1 0112</text>
<text x="251.6" y="14.3">1</text>
<text x="258.7" y="14.3">2</text>
<text x="55" y="22.7">SKTOCC# (Socket Occupied)</text>
<text x="72" y="20.1">1</text>
<text x="88.4" y="20.1">AH24</text>
<text x="140" y="18.7">D16</text>
<text x="140" y="23">A17</text>
<text x="140" y="21.6">A18</text>
<text x="201.3" y="22.7">SA 0901 : LC require to reserve</text>
<text x="253.4" y="18.3">impedance compensation</text>
<text x="88.4" y="24.4">AK14</text>
<text x="140" y="28.8">F6</text>
<text x="178.2" y="29.7">1D05V_VTT</text>
<text x="244.7" y="25.7">1D5V_S3</text>
<text x="246.1" y="29.3" transform="rotate(-90 246.1 29.3)">2</text>
<text x="7.2" y="32.8">H_PROCHOT#</text>
<text x="7.2" y="34.2">If using an optional glue</text>
<text x="7.2" y="35.6">logic receiver, a series</text>
<text x="88.5" y="30.2">AT15</text>
<text x="140" y="33.2">AM1</text>
<text x="140" y="34.6">AN1</text>
<text x="140" y="31.7">AL1</text>
<text x="166.2" y="33.2">1</text>
<text x="166.2" y="34.6">2</text>
<text x="174.8" y="34.6">3</text>
<text x="174.8" y="33.2">4</text>
<text x="7.2" y="37">resistor of 2.2 k</text>
<text x="7.2" y="38.4">needed.</text>
<text x="20.9" y="37">±5% is</text>
<text x="54.7" y="36">1</text>
<text x="61.8" y="36">2</text>
<text x="88.4" y="36">AN26</text>
<text x="88.4" y="41.8">AK15</text>
<text x="140" y="37.5">AN15</text>
<text x="140" y="38.9">AP15</text>
<text x="227" y="37.5">1</text>
<text x="234.1" y="37.5">2</text>
<text x="246.1" y="36.4" transform="rotate(-90 246.1 36.4)">1</text>
<text x="39.1" y="44.4">130°C</text>
<text x="140" y="46.2">AT28</text>
<text x="140" y="47.6">AP27</text>
<text x="157.5" y="46.2">1</text>
<text x="218.6" y="46.7" transform="rotate(-90 218.6 46.7)">1</text>
<text x="227" y="44.7">2</text>
<text x="235.5" y="44.7">3</text>
<text x="72" y="52">1</text>
<text x="88.4" y="52">AP26</text>
<text x="140" y="50.5">AN28</text>
<text x="140" y="52">AP28</text>
<text x="140" y="53.4">AT27</text>
<text x="218.6" y="53.8" transform="rotate(-90 218.6 53.8)">2</text>
<text x="230.2" y="49.5" transform="rotate(-90 230.2 49.5)">1</text>
<text x="88.6" y="56.3">AL15</text>
<text x="140" y="57.8">AR27</text>
<text x="140" y="59.2">AR29</text>
<text x="140" y="56.3">AT29</text>
<text x="230.2" y="59.6" transform="rotate(-90 230.2 59.6)">1</text>
<text x="230.2" y="55.3" transform="rotate(-90 230.2 55.3)">2</text>
<text x="48.9" y="60.6">1</text>
<text x="56" y="60.6">2</text>
<text x="60.5" y="65">1</text>
<text x="67.6" y="65">2</text>
<text x="88.4" y="60.6">AN14</text>
<text x="88.4" y="65">AN27</text>
<text x="140" y="60.6">AP29</text>
<text x="140" y="63.6">AN25</text>
<text x="56.2" y="69.4">1</text>
<text x="63.3" y="69.4">2</text>
<text x="88.4" y="69.4">AK13</text>
<text x="140" y="67.9">AJ22</text>
<text x="140" y="69.4">AK22</text>
<text x="140" y="70.8">AK24</text>
<text x="233.3" y="68.8">1D05V_VTT</text>
<text x="88.3" y="73.7">AM15</text>
<text x="140" y="72.2">AJ24</text>
<text x="140" y="73.7">AJ25</text>
<text x="140" y="75.1">AH22</text>
<text x="140" y="76.6">AK23</text>
<text x="216.9" y="75.1">1</text>
<text x="216.9" y="72.2">1</text>
<text x="224" y="75.1">2</text>
<text x="224" y="72.2">2</text>
<text x="264.9" y="75.6" transform="rotate(-90 264.9 75.6)">1</text>
<text x="56.2" y="82.4">1</text>
<text x="63.3" y="82.4">2</text>
<text x="72" y="78">1</text>
<text x="88.3" y="78">AM26</text>
<text x="88.6" y="82.4">AL14</text>
<text x="140" y="78">AH23</text>
<text x="216.9" y="78">1</text>
<text x="216.9" y="80.9">1</text>
<text x="224" y="78">2</text>
<text x="224" y="80.9">2</text>
<text x="264.9" y="82.7" transform="rotate(-90 264.9 82.7)">2</text>
<text x="70.9" y="84.3" transform="rotate(-90 70.9 84.3)">1</text>
<text x="216.9" y="88.2">1</text>
<text x="224" y="88.2">2</text>
<text x="267.7" y="87.6">3D3V_S0</text>
<text x="70.9" y="91.4" transform="rotate(-90 70.9 91.4)">2</text>
<text x="216.9" y="92.5">1</text>
<text x="224" y="92.5">2</text>
<text x="257.4" y="91.1">1</text>
<text x="264.5" y="91.1">2</text>
<text x="124.5" y="100.9">SA 0903</text>
<text x="17.5" y="106.5">1D5V_S3</text>
<text x="78.3" y="103.6">3D3V_S5</text>
<text x="181.3" y="106.5">3D3V_S0</text>
<text x="218.9" y="105">3D3V_S5</text>
<text x="20.2" y="110.3" transform="rotate(-90 20.2 110.3)">1</text>
<text x="85.4" y="113.1" transform="rotate(-90 85.4 113.1)">2</text>
<text x="85.4" y="108.9" transform="rotate(-90 85.4 108.9)">1</text>
<text x="183.8" y="110.3" transform="rotate(-90 183.8 110.3)">1</text>
<text x="221.5" y="108.9" transform="rotate(-90 221.5 108.9)">1</text>
<text x="20.2" y="117.5" transform="rotate(-90 20.2 117.5)">2</text>
<text x="64.9" y="115.7">1</text>
<text x="64.9" y="118.5">2</text>
<text x="76.3" y="117.1">5</text>
<text x="183.8" y="117.5" transform="rotate(-90 183.8 117.5)">2</text>
<text x="196.6" y="117.1">1</text>
<text x="203.7" y="117.1">6</text>
<text x="221.5" y="116" transform="rotate(-90 221.5 116)">2</text>
<text x="226.1" y="116.6">1D05V_VTT</text>
<text x="20.2" y="121.9" transform="rotate(-90 20.2 121.9)">1</text>
<text x="64.9" y="121.5">3</text>
<text x="76.3" y="120">4</text>
<text x="102.5" y="120">1</text>
<text x="109.6" y="120">2</text>
<text x="112.9" y="121.9" transform="rotate(-90 112.9 121.9)">2</text>
<text x="183.8" y="123.4" transform="rotate(-90 183.8 123.4)">2</text>
<text x="196.6" y="120">2</text>
<text x="196.6" y="122.9">3</text>
<text x="203.7" y="122.9">4</text>
<text x="203.7" y="120">5</text>
<text x="228.7" y="120.5" transform="rotate(-90 228.7 120.5)">1</text>
<text x="20.2" y="129.1" transform="rotate(-90 20.2 129.1)">2</text>
<text x="112.9" y="129.1" transform="rotate(-90 112.9 129.1)">1</text>
<text x="166.5" y="128.4">-1 0114</text>
<text x="183.8" y="127.6" transform="rotate(-90 183.8 127.6)">1</text>
<text x="228.7" y="127.6" transform="rotate(-90 228.7 127.6)">2</text>
<text x="240.7" y="149.3">&lt;Core Design&gt;</text>
<text x="240.7" y="160.2">Title</text>
<text x="240.7" y="164.5">Size</text>
<text x="242.2" y="166">Custom</text>
<text x="246.5" y="164.5">Document Number</text>
<text x="288.5" y="164.5">Rev</text>
<text x="290" y="166">-1</text>
<text x="240.7" y="168.9">Date:</text>
<text x="246.5" y="168.9">Tuesday, January 26, 2010</text>
<text x="269.7" y="168.9">Sheet</text>
<text x="276.9" y="168.9">5</text>
<text x="281.3" y="168.9">of</text>
<text x="285.7" y="168.9">58</text>
</g>
<g font-size="1.3" fill="#f00">
<text x="35.1" y="9.7">H_CATERR#</text>
<text x="79.9" y="6.8">H_COMP3</text>
<text x="79.9" y="9.7">H_COMP2</text>
<text x="146.5" y="8.3">BCLK_CPU_P</text>
<text x="146.5" y="9.7">BCLK_CPU_N</text>
<text x="167.8" y="8.9">BCLK_CPU_P</text>
<text x="167.8" y="10.3">BCLK_CPU_N</text>
<text x="177.4" y="8.9">19</text>
<text x="177.5" y="10.3">19</text>
<text x="205.9" y="9.7">DPLL_REF_SSCLK#</text>
<text x="205.9" y="11.2">DPLL_REF_SSCLK</text>
<text x="240.6" y="11.2">SM_RCOMP_1</text>
<text x="240.6" y="8.3">SM_RCOMP_0</text>
<text x="35.1" y="12.6">PROCHOT#</text>
<text x="79.9" y="12.6">H_COMP1</text>
<text x="79.9" y="15.5">H_COMP0</text>
<text x="146.5" y="16.9">PEG_CLK_R</text>
<text x="167.8" y="17.6">PEG_CLK_R</text>
<text x="176.5" y="17.6">15</text>
<text x="240.6" y="14.1">SM_RCOMP_2</text>
<text x="78.5" y="19.9">SKTOCC#_R</text>
<text x="145.1" y="21.3">DPLL_REF_SSCLK</text>
<text x="145.1" y="22.7">DPLL_REF_SSCLK#</text>
<text x="146.5" y="18.4">PEG_CLK#_R</text>
<text x="167.8" y="19">PEG_CLK#_R</text>
<text x="167.8" y="21.9">DPLL_REF_SSCLK</text>
<text x="167.8" y="23.4">DPLL_REF_SSCLK#</text>
<text x="177.2" y="19">15</text>
<text x="180.6" y="21.9">15</text>
<text x="181.3" y="23.4">15</text>
<text x="78.5" y="24.2">H_CATERR#</text>
<text x="145.1" y="28.5">DDR3_DRAMRST#_R</text>
<text x="30.3" y="30.7">19</text>
<text x="32.6" y="30.7">H_PECI</text>
<text x="78.5" y="35.8">PROCHOT#</text>
<text x="145.1" y="32.9">SM_RCOMP_1</text>
<text x="145.1" y="34.3">SM_RCOMP_2</text>
<text x="145.1" y="31.4">SM_RCOMP_0</text>
<text x="28.8" y="36.5">38 H_PROCHOT#</text>
<text x="183.7" y="39.3">PM_EXTTS#1_R 13</text>
<text x="183.7" y="37.9">PM_EXTTS#0_R 12</text>
<text x="204.4" y="37.2">DDR3_DRAMRST#_R</text>
<text x="256.5" y="37.9">DDR3_DRAMRST#</text>
<text x="269.2" y="37.9">12,13</text>
<text x="25.5" y="42.2">19,36</text>
<text x="29.7" y="42.2">PM_THRMTRIP-A#</text>
<text x="146.5" y="45.9">XDP_PRDY#</text>
<text x="146.5" y="47.4">XDP_PREQ#</text>
<text x="78.5" y="51.7">H_CPURST#</text>
<text x="146.5" y="53.1">XDP_TRST#</text>
<text x="146.5" y="50.3">XDP_TCLK</text>
<text x="146.5" y="51.7">XDP_TMS</text>
<text x="251.8" y="53.8">RST_GATE</text>
<text x="259.5" y="53.8">19</text>
<text x="31.7" y="56.8">16</text>
<text x="34" y="56.8">H_PM_SYNC</text>
<text x="146.5" y="58.9">XDP_TDI_M</text>
<text x="146.5" y="56.1">XDP_TDI</text>
<text x="146.5" y="57.5">XDP_TDO</text>
<text x="30.3" y="61">19,36</text>
<text x="34.5" y="61">H_PWRGD</text>
<text x="75.6" y="60.4">VCCPWRGOOD_1</text>
<text x="75.6" y="64.7">VCCPWRGOOD_0</text>
<text x="146.5" y="63.3">XDP_DBRESET#</text>
<text x="146.5" y="60.4">XDP_TDO_M</text>
<text x="27.8" y="69.7">16 PM_DRAM_PWRGD</text>
<text x="77" y="69.1">DRAMPWROK</text>
<text x="201.5" y="72">XDP_TMS</text>
<text x="77" y="77.8">H_PWRGD_XDP</text>
<text x="77" y="73.4">H_VTTPWRGD</text>
<text x="201.5" y="74.9">XDP_TDI</text>
<text x="201.5" y="77.8">XDP_PREQ#</text>
<text x="255.1" y="73.4">XDP_TDO_M</text>
<text x="22.7" y="82.7">18,29,31,33,35,51</text>
<text x="34.5" y="82.7">PLT_RST#</text>
<text x="77" y="82.1">PLT_RST#_R</text>
<text x="201.5" y="80.7">XDP_TDO</text>
<text x="255.1" y="83.6">XDP_TDI_M</text>
<text x="201.5" y="87.9">XDP_TCLK</text>
<text x="201.5" y="92.3">XDP_TRST#</text>
<text x="246.4" y="90.8">XDP_DBRESET#</text>
<text x="9" y="119.8">DRAMPWROK</text>
<text x="27.9" y="116.3">16,31,33,36,41</text>
<text x="36.5" y="116.3">,42,43,44</text>
<text x="39.2" y="119.2">33,42</text>
<text x="43.4" y="119.2">VTT_PWRGD</text>
<text x="43.4" y="116.3">PM_SLP_S3#</text>
<text x="82.8" y="119.8">CPU_VDDQ_PWRGD</text>
<text x="116.1" y="119.8">DRAMPWROK</text>
<text x="172.6" y="119.8">VTT_PWRGD</text>
<text x="208.8" y="119.8">H_VTTPWRGD_R</text>
<text x="153.3" y="120.4">33,42</text>
<text x="157.5" y="120.4">VTT_PWRGD</text>
<text x="93.5" y="127.6">CPU_VDDQ_PWRGD</text>
<text x="107.9" y="127.6">43</text>
<text x="231.9" y="128.5">H_VTTPWRGD</text>
</g>
<g font-size="1.3" fill="#004080">
<text x="93.4" y="7.7">COMP3</text>
<text x="93.4" y="10.6">COMP2</text>
<text x="134.1" y="10.6">BCLK#</text>
<text x="134.8" y="9.2">BCLK</text>
<text x="93.4" y="13.5">COMP1</text>
<text x="93.4" y="16.4">COMP0</text>
<text x="131.3" y="15">BCLK_ITP#</text>
<text x="132" y="13.5">BCLK_ITP</text>
<text x="132.2" y="17.8">PEG_CLK</text>
<text x="93.4" y="20.8">SKTOCC#</text>
<text x="125.9" y="23.6">DPLL_REF_SSCLK#</text>
<text x="126.6" y="22.2">DPLL_REF_SSCLK</text>
<text x="131.5" y="19.3">PEG_CLK#</text>
<text x="93.4" y="25.1">CATERR#</text>
<text x="128.4" y="29.4">SM_DRAMRST#</text>
<text x="93.4" y="30.9">PECI</text>
<text x="130" y="33.8">SM_RCOMP1</text>
<text x="130" y="35.2">SM_RCOMP2</text>
<text x="130" y="32.3">SM_RCOMP0</text>
<text x="93.4" y="36.7">PROCHOT#</text>
<text x="129.2" y="38.1">PM_EXT_TS0#</text>
<text x="129.2" y="39.6">PM_EXT_TS1#</text>
<text x="93.4" y="42.5">THERMTRIP#</text>
<text x="133.9" y="46.8">PRDY#</text>
<text x="93.4" y="52.6">RESET_OBS#</text>
<text x="133.8" y="48.3">PREQ#</text>
<text x="135.5" y="52.6">TMS</text>
<text x="135.6" y="51.2">TCK</text>
<text x="93.4" y="57">PM_SYNC</text>
<text x="134.1" y="54">TRST#</text>
<text x="134.4" y="59.8">TDI_M</text>
<text x="135.5" y="58.4">TDO</text>
<text x="136.1" y="57">TDI</text>
<text x="93.4" y="61.3">VCCPWRGOOD_1</text>
<text x="93.4" y="65.6">VCCPWRGOOD_0</text>
<text x="133.7" y="61.3">TDO_M</text>
<text x="134.8" y="64.2">DBR#</text>
<text x="93.4" y="70">SM_DRAMPWROK</text>
<text x="134" y="68.5">BPM0#</text>
<text x="134" y="70">BPM1#</text>
<text x="134" y="71.4">BPM2#</text>
<text x="93.4" y="74.3">VTTPWRGOOD</text>
<text x="134" y="72.9">BPM3#</text>
<text x="134" y="74.3">BPM4#</text>
<text x="134" y="75.7">BPM5#</text>
<text x="134" y="77.2">BPM6#</text>
<text x="93.4" y="83">RSTIN#</text>
<text x="93.4" y="78.7">TAPPWRGOOD</text>
<text x="134" y="78.7">BPM7#</text>
<text x="67.3" y="116.3">B</text>
<text x="67.3" y="119.2">A</text>
<text x="71.8" y="117.7">VCC</text>
<text x="67.3" y="122.1">GND</text>
<text x="73.7" y="120.7">Y</text>
</g>
<g font-size="1.1">
<text x="266.8" y="155.8">21F,88,Sec.1,Hsin Tai Wu Rd.,Hsichih,</text>
<text x="266.8" y="157.2">Taipei Hsien 221, Taiwan, R.O.C</text>
</g>
</svg>
